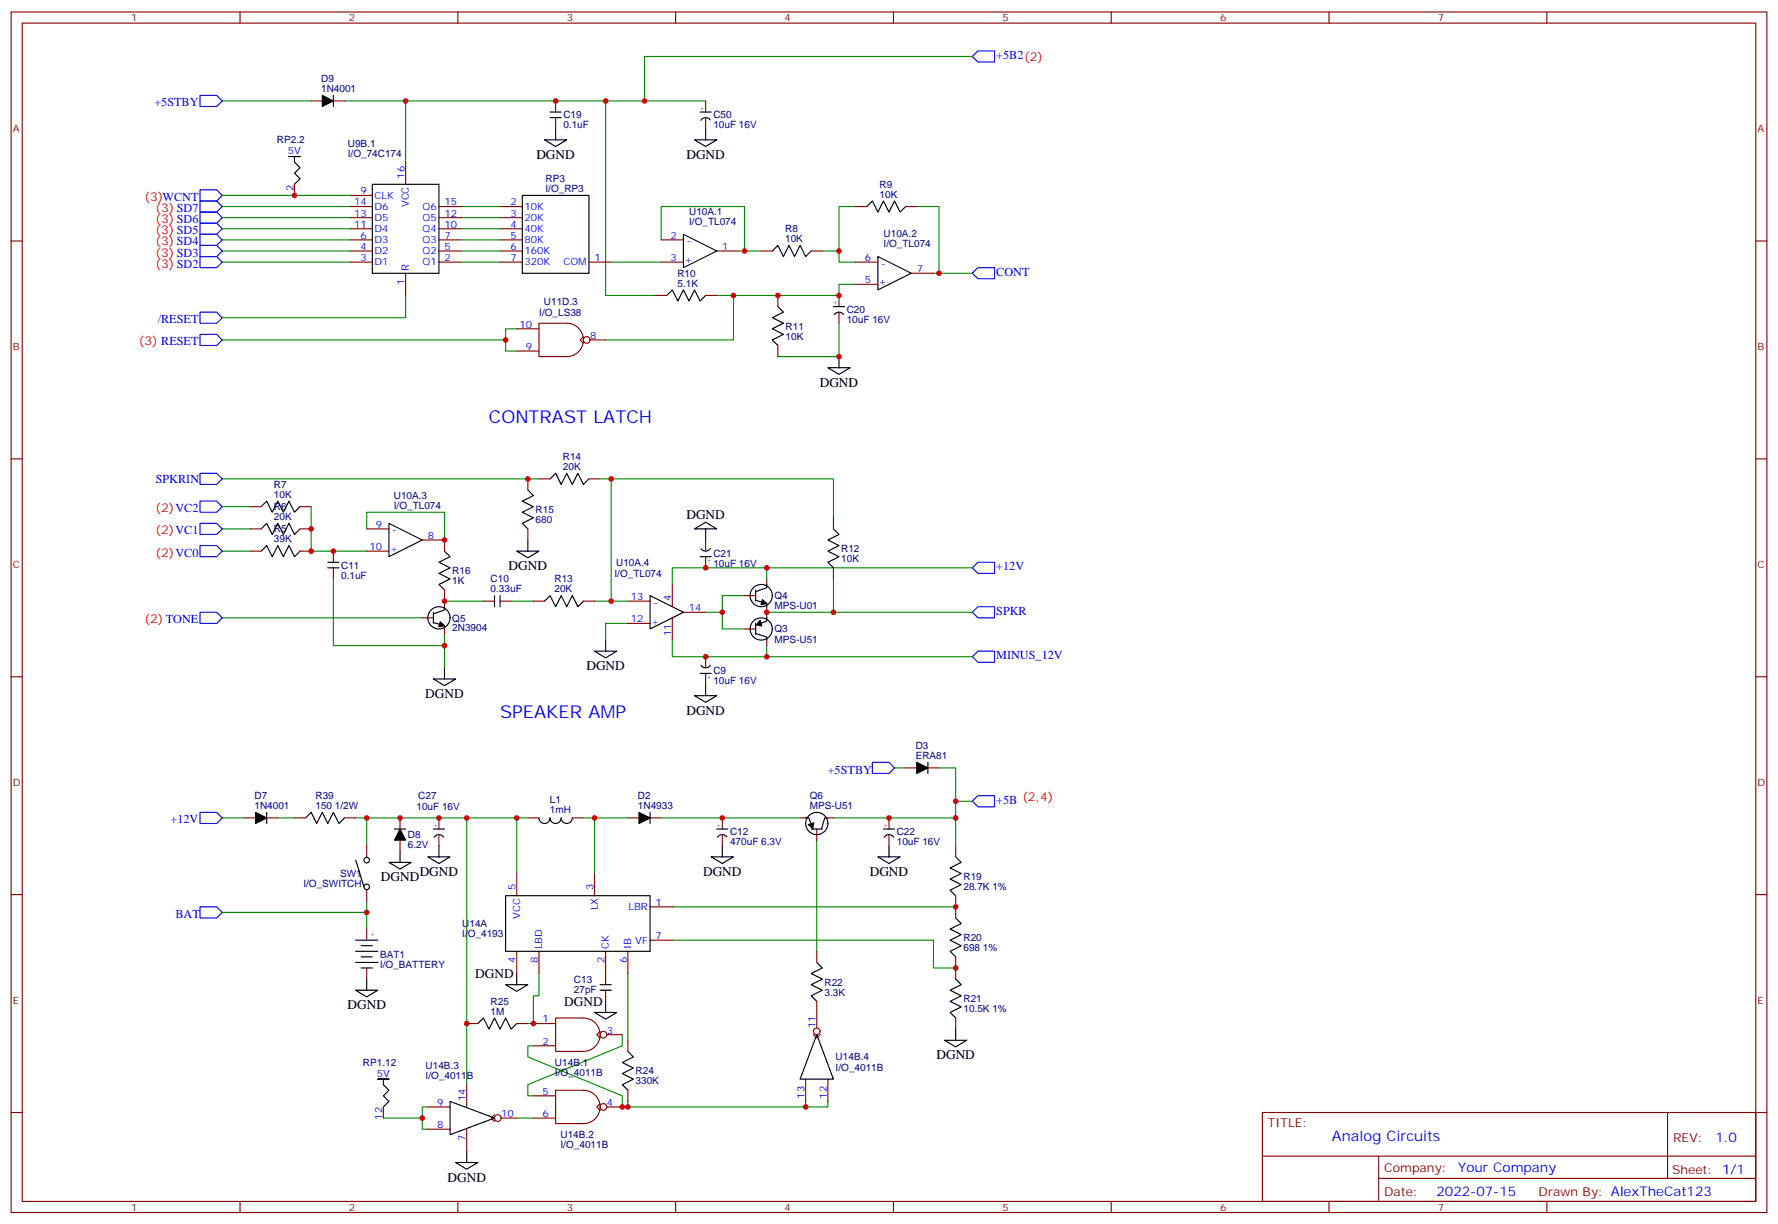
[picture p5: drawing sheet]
<svg xmlns="http://www.w3.org/2000/svg" width="564mm" height="388mm" viewBox="0 0 564 388" stroke-linecap="round" stroke-linejoin="round" font-family="sans-serif">
<g fill="none" stroke="#870000" stroke-width=".35">
<path d="M3.5 3.8h557.4v381h-557.4zM7.1 7.3h550.3v374h-550.3zM76.2 3.8v3.5M145.3 3.8v3.5M214.5 3.8v3.5M283.6 3.8v3.5M352.8 3.8v3.5M421.9 3.8v3.5M491.1 3.8v3.5M98.8 32h3.5M105.8 32h3.6M176.4 32v3.6"/>
<path d="M176.4 37.3v3.6M224 32v3.6M224 37.3v3.6M93.5 58.5v3.5M128.8 51.4v7.1M3.5 76.5h3.6M111.1 79.7h7.1M111.1 65.5h7.1M111.1 69.1h7.1M111.1 72.6h7.1M111.1 76.1h7.1M111.1 62h7.1"/>
<path d="M139.3 79.7h7.1M139.3 65.5h7.1M139.3 69.1h7.1M139.3 72.6h7.1M139.3 76.1h7.1M158.7 79.7h7.1M158.7 65.5h7.1M158.7 69.1h7.1M158.7 72.6h7.1M158.7 76.1h7.1M209.9 76.1h7.1M227.5 79.7h7.1"/>
<path d="M241.7 79.7h3.5M257.5 79.7h3.6M271.6 65.5h3.6M287.5 65.5h3.5M557.4 76.5h3.5M111.1 83.2h7.1M128.8 86.7v7.1M139.3 83.2h7.1M158.7 83.2h7.1M187 83.2h7M208.1 93.8h3.6M209.9 83.2h7.1"/>
<path d="M224 93.8h3.5M246.9 93.8v3.5M266.3 93.8v3.5M266.3 99.1v3.5M271.6 83.2h7.1M271.6 90.2h7.1M289.3 86.7h7M164 111.4h7.1M164 104.4h7.1M171.1 102.6h8.8a5.3 5.3 0 0 1 5.3 5.3 5.3 5.3 0 0 1-5.3 5.3h-8.8zM185.2 106.8l-1.1 1.1 1.1 1M187.3 107.9h5"/>
<path d="M246.9 109.6v3.6M3.5 145.6h3.6M167.6 152v3.5M171.1 152h3.5M187 152h3.5M557.4 145.6h3.5M79.4 174.9h3.5M79.4 167.9h3.5M79.4 160.8h3.5M95.2 174.9h3.6M95.2 167.9h3.6M95.2 160.8h3.6"/>
<path d="M105.8 174.9v3.5M116.4 174.9h7.1M116.4 167.9h7.1M134.1 171.4h7v3.5M167.6 167.9v3.5M224 171.4v3.5M224 176.7v3.5M264.6 164.3v3.6M105.8 180.2v3.5M134.1 196.1h3.5M141.1 187.3v5.2M141.1 199.6v1.8"/>
<path d="M153.5 190.8h3.5M158.7 190.8h3.6M169.3 190.8h3.6M185.2 190.8h3.5M199.3 190.8h7.1M199.3 197.8h7.1M213.4 185.5v7M213.4 196.1v7M217 194.3h7M236.4 199.6h3.5M236.4 189h3.5M243.4 183.7v1.8"/>
<path d="M243.4 192.5v3.6M264.6 180.2v3.5M3.5 214.8h3.6M224 208.4v3.5M224 213.7v3.5M243.4 203.1v1.8M557.4 214.8h3.5M77.6 259.6h3.5M84.7 259.6h3.5M93.5 259.6h3.5M109.4 259.6h3.5M127 259.6v3.5"/>
<path d="M139.3 259.6v3.5M167.6 259.6h3.5M181.7 259.6h3.5M199.3 259.6h3.5M206.4 259.6h3.5M229.3 259.6v3.5M254 259.6h1.8M262.8 259.6h1.8M282.2 259.6v3.5M287.5 243.7h3.5M294.6 243.7h3.5M116.4 268.4v3.5"/>
<path d="M127 266.6v3.6M139.3 264.9v3.5M164 277.2v7.1M188.7 277.2v7.1M229.3 264.9v3.5M259.3 263.1v3.5M282.2 264.9v3.5M303.4 268.4v3.5M3.5 283.9h3.6M116.4 282.5v3.5M116.4 294.9v3.5M206.4 287.8h7"/>
<path d="M206.4 298.4h7M303.4 284.3v7M557.4 283.9h3.5M116.4 307.2v3.5M164 301.9v7.1M171.1 301.9v7.1M192.3 301.9v10.6M192.3 314.3v3.5M199.3 301.9v7.1M259.3 301.9v3.5M259.3 317.8v8.4M303.4 303.7v7"/>
<path d="M148.2 324.8h3.5M164 324.8h3.6M169.3 324.8h7.1M169.3 331.9h7.1M176.4 323.1h8.8a5.3 5.3 0 0 1 5.3 5.3 5.3 5.3 0 0 1-5.3 5.3h-8.8zM190.5 327.3l-1.1 1.1 1.1 1M192.6 328.4h5M199.3 330.1v3.6M258.2 328.4l1.1 1 1-1M303.4 323.1v3.5M3.5 353.1h3.6M121.7 351.3v3.5"/>
<path d="M135.8 351.3h7.1M135.8 358.4h7.1M148.2 344.2v7.1M148.2 358.4v7M157 353.8l-1.1 1 1.1 1.1M159.1 354.8h4.9M169.3 354.8h7.1M169.3 347.8h7.1M176.4 346h8.8a5.3 5.3 0 0 1 5.3 5.3 5.3 5.3 0 0 1-5.3 5.3h-8.8zM190.5 350.2l-1.1 1.1 1.1 1.1M192.6 351.3h5M199.3 346v3.5"/>
<path d="M255.8 342.5v7M262.8 342.5v7M400.8 353.1h156.6v28.2h-156.6zM529.4 353.1v20.9M557.4 353.1h3.5M400.8 366.9h156.5M437.7 374h119.6M437.7 366.9v14.1M76.2 381.3v3.5M145.3 381.3v3.5M214.5 381.3v3.5M283.6 381.3v3.5"/>
<path d="M352.8 381.3v3.5M421.9 381.3v3.5M491.1 381.3v3.5"/>
<circle cx="186.3" cy="107.9" r="1.06"/>
<circle cx="191.6" cy="328.4" r="1.06"/>
<circle cx="259.3" cy="327.3" r="1.06"/>
<circle cx="158" cy="354.8" r="1.06"/>
<circle cx="191.6" cy="351.3" r="1.06"/>
</g>
<g fill="none" stroke="#00f" stroke-width=".35">
<path d="M310.4 16.2h5.3v3.5h-5.3l-1.7-1.8zM63.5 30.3h5.3l1.8 1.7-1.8 1.8h-5.3zM63.5 63.8h5.3l1.8 1.7-1.8 1.8h-5.3zM63.5 67.3h5.3l1.8 1.8-1.8 1.7h-5.3zM63.5 70.8h5.3l1.8 1.8-1.8 1.8h-5.3zM63.5 74.4h5.3l1.8 1.7-1.8 1.8h-5.3zM63.5 77.9h5.3l1.8 1.8-1.8 1.7h-5.3zM63.5 60.3h5.3l1.8 1.7-1.8 1.8h-5.3zM63.5 81.4h5.3l1.8 1.8-1.8 1.7h-5.3zM63.5 99.1h5.3l1.8 1.7-1.8 1.8h-5.3zM310.4 84.9h5.3v3.6h-5.3l-1.7-1.8zM63.5 106.1h5.3l1.8 1.8-1.8 1.7h-5.3z"/>
<path d="M63.5 150.2h5.3l1.8 1.8-1.8 1.7h-5.3zM63.5 159h5.3l1.8 1.8-1.8 1.8h-5.3zM63.5 166.1h5.3l1.8 1.8-1.8 1.7h-5.3zM63.5 173.1h5.3l1.8 1.8-1.8 1.8h-5.3zM310.4 178.4h5.3v3.6h-5.3l-1.7-1.8zM63.5 194.3h5.3l1.8 1.8-1.8 1.7h-5.3zM310.4 192.5h5.3v3.6h-5.3l-1.7-1.8zM308.7 208.4l1.7-1.7h5.3v3.5h-5.3zM63.5 257.8h5.3l1.8 1.8-1.8 1.7h-5.3zM276.9 241.9h5.3l1.8 1.8-1.8 1.8h-5.3zM308.7 254.3l1.7-1.8h5.3v3.5h-5.3zM63.5 287.8h5.3l1.8 1.8-1.8 1.7h-5.3z"/>
</g>
<g fill="none" stroke="#008700" stroke-width=".35">
<path d="M308.7 17.9h-104.1v14.1M70.6 32h28.2M109.4 32h19.4v19.4M128.8 32h95.2M192.3 32v61.8h15.8M70.6 62h40.5M70.6 65.5h40.5M70.6 69.1h40.5M70.6 72.6h40.5M70.6 76.1h40.5M70.6 79.7h40.5M146.4 65.5h12.3"/>
<path d="M146.4 69.1h12.3M146.4 72.6h12.3M146.4 76.1h12.3M146.4 79.7h12.3M209.9 76.1v-10.6h26.5v14.2M234.6 79.7h7.1M261.1 79.7h5.2v3.5h5.3M271.6 65.5h-5.3v14.2M291 65.5h7.1v21.2M70.6 83.2h40.5M128.8 93.8v7h-58.2M146.4 83.2h12.3"/>
<path d="M194 83.2h15.9M232.8 93.8v14.1h-40.5M271.6 90.2h-5.3v3.6h-38.8M296.3 86.7h12.4M160.5 107.9v3.5h3.5M164 104.4h-3.5v3.5h-89.9M266.3 102.6v10.6h-19.4M70.6 152h100.5M190.5 152h3.5v38.8M194 152h70.6v12.3M70.6 160.8h8.8M70.6 167.9h8.8"/>
<path d="M70.6 174.9h8.8M98.8 160.8v14.1h17.6M116.4 167.9v-5.3h24.7v8.8M70.6 196.1h63.5M105.8 183.7v21.2h35.3M141.1 190.8h12.4M162.3 190.8h7M188.7 190.8h10.6M199.3 197.8h-7v5.3M229.3 194.3v5.3h7.1M236.4 189h-7.1v5.3h-5.3M243.4 194.3h65.3"/>
<path d="M243.4 180.2v3.5M264.6 183.7v10.6M308.7 180.2h-95.3v5.3M141.1 201.4v10.5M213.4 203.1v5.3h95.3M243.4 204.9v3.5M70.6 259.6h7M88.2 259.6h5.3M112.9 259.6h3.5v8.8M116.4 259.6h31.8v84.6M148.2 259.6h19.4M164 259.6v17.6"/>
<path d="M185.2 259.6h14.1M188.7 259.6v17.6M209.9 259.6h44.1M264.6 259.6h38.8v8.8M284 243.7h3.5M298.1 243.7h5.3v10.6M308.7 254.3h-5.3v5.3M259.3 266.6v35.3M116.4 286v3.6h-45.8M116.4 289.6v5.3M213.4 298.4h82.9v8.8h7.1M213.4 287.8h90"/>
<path d="M171.1 309v7h-1.8v8.8h-1.7M199.3 309v21.1M169.3 331.9h-1.7v3.5l30 12.4v3.5h58.2M197.6 328.4v3.5l-30 12.3v3.6h1.7M121.7 354.8h12.4M135.8 351.3h-1.7v7.1h1.7M164 354.8h5.3M199.3 349.5v1.8M255.8 349.5v1.8h7v-1.8"/>
</g>
<g fill="none" stroke="#000" stroke-width=".35">
<path d="M105.8 30.3v3.5M174.6 35.6h3.6M174.6 37.3h3.6M222.2 35.6h3.6M225.5 38.1a1.76 1.76 0 0 0-3 .1M93.5 49.7h-1.8h3.5h-1.7v1.7l1.7 1.8-1.7 1.8 1.7 1.7-1.7 1.8M118.2 58.5h21.1v28.2h-21.1zM172.9 44.4h7l-3.5 2.1zM176.4 40.9v3.5M220.5 44.4h7l-3.5 2.1zM224 40.9v3.5M165.8 62h21.2v24.7h-21.2z"/>
<path d="M217 74.4l10.5 5.3-10.5 5.2zM245.2 79.7l1.7-1.8 1.8 3.5 1.8-3.5 1.7 3.5 1.8-3.5 1.8 3.5 1.7-1.7M275.2 65.5l1.7-1.7 1.8 3.5 1.8-3.5 1.7 3.5 1.8-3.5 1.8 3.5 1.7-1.8M211.7 93.8l1.7-1.8 1.8 3.5 1.8-3.5 1.7 3.5 1.8-3.5 1.7 3.5 1.8-1.7M246.9 97.3l1.8 1.8-3.5 1.7 3.5 1.8-3.5 1.8 3.5 1.7-3.5 1.8 1.7 1.7M264.6 97.3h3.5M267.8 99.8a1.76 1.76 0 0 0-3 .1M278.7 81.4l10.6 5.3-10.6 5.3zM262.8 116.7h7.1l-3.6 2.1zM266.3 113.2v3.5M167.6 155.5l1.7 1.8-3.5 1.7 3.5 1.8-3.5 1.8 3.5 1.7-3.5 1.8 1.8 1.8M174.6 152l1.8-1.8 1.8 3.5 1.7-3.5 1.8 3.5 1.7-3.5 1.8 3.5 1.8-1.7"/>
<path d="M82.9 174.9l1.8-1.8 1.7 3.6 1.8-3.6 1.8 3.6 1.7-3.6 1.8 3.6 1.7-1.8M82.9 167.9l1.8-1.8 1.7 3.5 1.8-3.5 1.8 3.5 1.7-3.5 1.8 3.5 1.7-1.7M82.9 160.8l1.8-1.8 1.7 3.6 1.8-3.6 1.8 3.6 1.7-3.6 1.8 3.6 1.7-1.8M104.1 178.4h3.5M123.5 166.1l10.6 5.3-10.6 5.3zM141.1 174.9l1.8 1.8-3.6 1.7 3.6 1.8-3.6 1.8 3.6 1.7-3.6 1.8 1.8 1.8M164 174.9h7.1l-3.5 2.1zM167.6 171.4v3.5M220.5 167.9l3.5-2.2 3.5 2.2zM222.2 176.7h3.6M224 167.9v3.5M225.5 174.1a1.76 1.76 0 0 1-2.9 0"/>
<path d="M264.6 167.9l1.7 1.7-3.5 1.8 3.5 1.7-3.5 1.8 3.5 1.8-3.5 1.7 1.8 1.8M104.1 180.2h3.5M137.6 197.6l3.5 1v1M137.6 194.3v3.5M141.1 192.5v1.1l-3.5 1.2M157 189v3.5M158.7 189v3.5M172.9 190.8l1.7-1.8 1.8 3.5 1.8-3.5 1.7 3.5 1.8-3.5 1.7 3.5 1.8-1.7M206.4 189l10.6 5.3-10.6 5.3zM239.9 190.5l3.5 1v1.1M239.9 187.3v3.5M239.9 197.8v3.6"/>
<path d="M243.4 196v1.1l-3.5 1.3M243.4 185.4v1.1l-3.5 1.3M137.6 215.5h7l-3.5 2.1zM141.1 211.9v3.6M188.7 206.7h7.1l-3.5 2.1zM192.3 203.1v3.6M222.2 213.7h3.6M224 217.2v3.6M225.5 211.1a1.76 1.76 0 0 1-2.9 .1M239.9 201.1l3.5 1v1M220.5 220.8h7l-3.5 2.1zM84.7 257.8v3.5"/>
<path d="M97 259.6l1.8-1.8 1.7 3.5 1.8-3.5 1.8 3.5 1.7-3.5 1.8 3.5 1.8-1.7M171.1 259.6a1.76 1.76 0 0 0 1.8 1.7 1.76 1.76 0 0 0 1.7-1.7 1.76 1.76 0 0 0 1.8 1.7 1.76 1.76 0 0 0 1.8-1.7 1.76 1.76 0 0 0 1.7 1.7 1.76 1.76 0 0 0 1.8-1.7M206.4 257.8v3.5M255.7 259.6h1.1l1.3 3.5M262.8 259.6h-1l-1 3.5M294.6 241.9v3.6M112.9 273l2.6 8.5M123.5 273.7h7l-3.5 2.1zM125.2 263.1h3.6M127 270.2v3.5M135.8 271.9h7.1l-3.6 2.1zM137.6 263.1h3.5"/>
<path d="M139.3 268.4v3.5M140.8 265.6a1.76 1.76 0 0 0-3 .1M225.8 271.9h7l-3.5 2.1zM227.5 263.1h3.6M229.3 268.4v3.5M230.8 265.6a1.76 1.76 0 0 0-3 .1M257.5 263.1h3.6M278.7 271.9h7.1l-3.6 2.1zM280.5 263.1h3.5M282.2 268.4v3.5M283.7 265.6a1.76 1.76 0 0 0-3 .1M303.4 271.9l1.8 1.8-3.6 1.7 3.6 1.8-3.6 1.8 3.6 1.7-3.6 1.8 1.8 1.8"/>
<path d="M112.9 298.4h7M160.5 284.3h45.9v17.6h-45.9zM303.4 291.3l1.8 1.8-3.6 1.8 3.6 1.7-3.6 1.8 3.6 1.7-3.6 1.8 1.8 1.8M112.9 314.3h7l-3.5 2.1zM112.9 301.9h7M112.9 305.4h7M114.7 300.1h3.5M114.7 303.7h3.5M114.7 307.2h3.5M116.4 310.7v3.6M160.5 312.5h7.1l-3.6 2.1zM164 309v3.5"/>
<path d="M190.5 314.3h3.5M190.5 312.5h3.5M192.3 317.8v3.5M259.3 305.4l1.8 1.8-3.6 1.8 3.6 1.7-3.6 1.8 3.6 1.8-3.6 1.7 1.8 1.8M303.4 310.7l1.8 1.8-3.6 1.8 3.6 1.7-3.6 1.8 3.6 1.7-3.6 1.8 1.8 1.8M151.7 324.8l1.8-1.7 1.7 3.5 1.8-3.5 1.7 3.5 1.8-3.5 1.8 3.5 1.7-1.8M188.7 321.3h7.1l-3.5 2.1zM199.3 333.7l1.8 1.7-3.5 1.8 3.5 1.7-3.5 1.8 3.5 1.8-3.5 1.7 1.7 1.8M259.3 328.4l5.3 14.1h-10.6zM299.9 330.1h7l-3.5 2.1zM303.4 326.6v3.5M121.7 342.5h-1.8h3.6h-1.8v1.7l1.8 1.8-1.8 1.8 1.8 1.7-1.8 1.8"/>
<path d="M142.9 349.5l14.1 5.3-14.1 5.3zM144.6 368.9h7.1l-3.5 2.2zM148.2 365.4v3.5"/>
<circle cx="139.3" cy="196.1" r="3.5"/>
<circle cx="241.7" cy="189" r="3.5"/>
<circle cx="241.7" cy="199.6" r="3.5"/>
<circle cx="116.4" cy="273" r=".88"/>
<circle cx="259.3" cy="261.3" r="3.5"/>
<circle cx="116.4" cy="281.4" r=".88"/>
</g>
<path d="M102.3 30.3l3.5 1.7-3.5 1.8zM139.8 197.3l1.3 1.3-1.8 .3zM241.3 196.9l.5 1.8-1.7-.4zM242.1 190.3l1.3 1.2-1.8 .4zM81.1 257.8l3.6 1.8-3.6 1.7zM202.8 257.8l3.6 1.8-3.6 1.7zM291 241.9l3.6 1.8-3.6 1.8zM127 263.1l1.8 3.5h-3.6zM256.6 261.7l1.8-.6-.4 1.8z" fill="#000" stroke="#000" stroke-width=".35"/>
<g fill="#c00">
<circle cx="116.4" cy="289.6" r=".88"/>
<circle cx="116.4" cy="259.6" r=".88"/>
<circle cx="148.2" cy="324.8" r=".88"/>
<circle cx="148.2" cy="259.6" r=".88"/>
<circle cx="164" cy="259.6" r=".88"/>
<circle cx="188.7" cy="259.6" r=".88"/>
<circle cx="229.3" cy="259.6" r=".88"/>
<circle cx="282.2" cy="259.6" r=".88"/>
<circle cx="303.4" cy="259.6" r=".88"/>
<circle cx="303.4" cy="254.3" r=".88"/>
<circle cx="303.4" cy="287.8" r=".88"/>
<circle cx="303.4" cy="307.2" r=".88"/>
<circle cx="255.8" cy="351.3" r=".88"/>
<circle cx="199.3" cy="351.3" r=".88"/>
<circle cx="134.1" cy="354.8" r=".88"/>
<circle cx="169.3" cy="324.8" r=".88"/>
<circle cx="197.6" cy="351.3" r=".88"/>
<circle cx="105.8" cy="174.9" r=".88"/>
<circle cx="141.1" cy="204.9" r=".88"/>
<circle cx="141.1" cy="171.4" r=".88"/>
<circle cx="141.1" cy="190.8" r=".88"/>
<circle cx="194" cy="190.8" r=".88"/>
<circle cx="194" cy="152" r=".88"/>
<circle cx="229.3" cy="194.3" r=".88"/>
<circle cx="243.4" cy="194.3" r=".88"/>
<circle cx="264.6" cy="194.3" r=".88"/>
<circle cx="224" cy="180.2" r=".88"/>
<circle cx="224" cy="208.4" r=".88"/>
<circle cx="128.8" cy="32" r=".88"/>
<circle cx="160.5" cy="107.9" r=".88"/>
<circle cx="93.5" cy="62" r=".88"/>
<circle cx="192.3" cy="32" r=".88"/>
<circle cx="266.3" cy="93.8" r=".88"/>
<circle cx="232.8" cy="93.8" r=".88"/>
<circle cx="266.3" cy="113.2" r=".88"/>
<circle cx="298.1" cy="86.7" r=".88"/>
<circle cx="266.3" cy="79.7" r=".88"/>
<circle cx="236.4" cy="79.7" r=".88"/>
<circle cx="243.4" cy="208.4" r=".88"/>
<circle cx="243.4" cy="180.2" r=".88"/>
<circle cx="127" cy="259.6" r=".88"/>
<circle cx="139.3" cy="259.6" r=".88"/>
<circle cx="204.6" cy="32" r=".88"/>
<circle cx="98.8" cy="174.9" r=".88"/>
<circle cx="98.8" cy="167.9" r=".88"/>
<circle cx="246.9" cy="93.8" r=".88"/>
<circle cx="167.6" cy="152" r=".88"/>
<circle cx="176.4" cy="32" r=".88"/>
</g>
<g font-size="5.6" fill="#00f">
<text x="155.2" y="134.3">CONTRAST LATCH</text>
<text x="158.7" y="227.8">SPEAKER AMP</text>
</g>
<text font-size="4.6" fill="#00f" x="422.8" y="362.1">Analog Circuits</text>
<g font-size="4.2">
<text x="170.3" y="50.4">DGND</text>
<text x="217.9" y="50.4">DGND</text>
<text x="260.2" y="122.8">DGND</text>
<text x="217.9" y="164.6">DGND</text>
<text x="161.5" y="181">DGND</text>
<text x="186.2" y="212.7">DGND</text>
<text x="135" y="221.5">DGND</text>
<text x="217.9" y="226.8">DGND</text>
<text x="120.9" y="279.7">DGND</text>
<text x="133.2" y="278">DGND</text>
<text x="223.2" y="278">DGND</text>
<text x="276.1" y="278">DGND</text>
<text x="150.9" y="310.4">DGND</text>
<text x="110.3" y="320.3">DGND</text>
<text x="179.1" y="319.2">DGND</text>
<text x="297.3" y="336.2">DGND</text>
<text x="142.1" y="375">DGND</text>
</g>
<g font-size="4.2" fill="#00f">
<text x="544.6" y="362.3">1.0</text>
<text x="462.9" y="371.9">Your Company</text>
<text x="456" y="379.7">2022-07-15</text>
</g>
<g font-size="3.9" fill="#00f">
<text x="316.3" y="18.7">+5B2(2)</text>
<text x="49" y="33.8">+5STBY</text>
<text x="316.3" y="87.4">CONT</text>
<text x="50.1" y="102.6">/RESET</text>
<text x="49.4" y="153.2">SPKRIN</text>
<text x="316.3" y="180.9">+12V</text>
<text x="316.3" y="195">SPKR</text>
<text x="316.3" y="209.2">MINUS_12V</text>
<text x="262.8" y="245.5">+5STBY</text>
<text x="316.3" y="255">+5B (2,4)</text>
<text x="54.1" y="261.3">+12V</text>
<text x="55.7" y="291.3">BAT</text>
</g>
<g font-size="3.9" fill="#f00">
<text x="45.9" y="63.8">(3)WCNT</text>
<text x="49.4" y="67.3">(3) SD7</text>
<text x="49.4" y="70.8">(3) SD6</text>
<text x="49.4" y="74.4">(3) SD5</text>
<text x="49.4" y="77.9">(3) SD4</text>
<text x="49.4" y="81.4">(3) SD3</text>
<text x="49.4" y="84.9">(3) SD2</text>
<text x="44.1" y="109.6">(3) RESET</text>
<text x="49.4" y="162.6">(2)VC2</text>
<text x="49.4" y="169.6">(2)VC1</text>
<text x="49.4" y="176.7">(2)VC0</text>
<text x="45.9" y="197.8">(2) TONE</text>
</g>
<g font-size="3.9" fill="#800">
<text x="402.5" y="357.6">TITLE:</text>
<text x="531.1" y="362.3">REV:</text>
<text x="439.4" y="371.8">Company:</text>
<text x="530.8" y="372.5">Sheet: 1/1</text>
<text x="439.4" y="379.5">Date:</text>
<text x="488.5" y="379.6">Drawn By: AlexTheCat123</text>
</g>
<g font-size="3.2" fill="#800">
<text x="41.6" y="6.8">1</text>
<text x="110.8" y="6.8">2</text>
<text x="179.9" y="6.8">3</text>
<text x="249.1" y="6.8">4</text>
<text x="318.2" y="6.8">5</text>
<text x="387.3" y="6.8">6</text>
<text x="456.5" y="6.8">7</text>
<text x="4.1" y="41.9">A</text>
<text x="557.9" y="41.9">A</text>
<text x="4.1" y="111.1">B</text>
<text x="557.9" y="111.1">B</text>
<text x="4.1" y="180.2">C</text>
<text x="557.9" y="180.2">C</text>
<text x="4.1" y="249.3">D</text>
<text x="557.9" y="249.3">D</text>
<text x="4.1" y="318.5">E</text>
<text x="557.9" y="318.5">E</text>
<text x="41.6" y="384.3">1</text>
<text x="110.8" y="384.3">2</text>
<text x="179.9" y="384.3">3</text>
<text x="249.1" y="384.3">4</text>
<text x="318.2" y="384.3">5</text>
<text x="387.3" y="384.3">6</text>
<text x="456.5" y="384.3">7</text>
</g>
<g font-size="3.2" fill="#000080">
<text x="102" y="29.2">1N4001</text>
<text x="102" y="26.1">D9</text>
<text x="178.9" y="40.8">0.1uF</text>
<text x="178.9" y="37.6">C19</text>
<text x="226.5" y="40.8">10uF 16V</text>
<text x="226.5" y="37.6">C50</text>
<text x="87.9" y="45.4">RP2.2</text>
<text x="110.4" y="46.6">U9B.1</text>
<text x="110.4" y="49.7">I/O_74C174</text>
<text x="173.2" y="57.6">RP3</text>
<text x="279.2" y="59.5">R9</text>
<text x="173.2" y="60.8">I/O_RP3</text>
<text x="279.2" y="62.7">10K</text>
<text x="218.8" y="71.3">I/O_TL074</text>
<text x="218.8" y="68.2">U10A.1</text>
<text x="249.2" y="76.8">10K</text>
<text x="249.2" y="73.7">R8</text>
<text x="280.5" y="75.3">U10A.2</text>
<text x="280.5" y="78.4">I/O_TL074</text>
<text x="215" y="87.8">R10</text>
<text x="215.1" y="90.9">5.1K</text>
<text x="171.2" y="100.2">I/O_LS38</text>
<text x="172.7" y="96.7">U11D.3</text>
<text x="268.8" y="99.3">C20</text>
<text x="249.4" y="107.8">10K</text>
<text x="249.4" y="104.6">R11</text>
<text x="268.8" y="102.5">10uF 16V</text>
<text x="178.7" y="149.2">20K</text>
<text x="178.7" y="146">R14</text>
<text x="87" y="154.8">R7</text>
<text x="87" y="161.9">R6</text>
<text x="87" y="158">10K</text>
<text x="125" y="161.5">I/O_TL074</text>
<text x="125" y="158.4">U10A.3</text>
<text x="87" y="165">20K</text>
<text x="170" y="166">680</text>
<text x="170" y="162.8">R15</text>
<text x="87" y="172.1">39K</text>
<text x="87" y="168.9">R5</text>
<text x="195.6" y="179.5">U10A.4</text>
<text x="226.5" y="176.9">C21</text>
<text x="267.1" y="178.3">10K</text>
<text x="267.1" y="175.2">R12</text>
<text x="108.3" y="183.6">0.1uF</text>
<text x="108.3" y="180.4">C11</text>
<text x="143.6" y="185.4">1K</text>
<text x="143.6" y="182.2">R16</text>
<text x="155.8" y="184.8">C10</text>
<text x="176" y="184.8">R13</text>
<text x="195.1" y="183.1">I/O_TL074</text>
<text x="226.5" y="180.1">10uF 16V</text>
<text x="155.8" y="188">0.33uF</text>
<text x="176" y="188">20K</text>
<text x="245.9" y="190.2">Q4</text>
<text x="143.6" y="197.3">Q5</text>
<text x="245.9" y="193.3">MPS-U01</text>
<text x="143.6" y="200.3">2N3904</text>
<text x="245.9" y="203.9">MPS-U51</text>
<text x="245.9" y="200.7">Q3</text>
<text x="226.5" y="213.9">C9</text>
<text x="226.5" y="217.1">10uF 16V</text>
<text x="290.7" y="237.7">D3</text>
<text x="290.7" y="240.9">ERA81</text>
<text x="80.8" y="256.8">1N4001</text>
<text x="80.8" y="253.6">D7</text>
<text x="100.2" y="256.8">150 1/2W</text>
<text x="100.2" y="253.6">R39</text>
<text x="132.2" y="257.2">10uF 16V</text>
<text x="132.8" y="253.7">C27</text>
<text x="174.6" y="255">L1</text>
<text x="202.5" y="256.8">1N4933</text>
<text x="202.5" y="253.6">D2</text>
<text x="257.1" y="256.8">MPS-U51</text>
<text x="257.1" y="253.5">Q6</text>
<text x="174.6" y="258.2">1mH</text>
<text x="129.5" y="269.2">6.2V</text>
<text x="129.5" y="266">D8</text>
<text x="231.8" y="268.3">470uF 6.3V</text>
<text x="231.8" y="265.1">C12</text>
<text x="284.7" y="268.3">10uF 16V</text>
<text x="284.7" y="265.1">C22</text>
<text x="96.3" y="281.5">I/O_SWITCH</text>
<text x="107.9" y="278.4">SW1</text>
<text x="305.9" y="279.2">R19</text>
<text x="305.9" y="282.4">28.7K 1%</text>
<text x="146.8" y="297.4">I/O_4193</text>
<text x="146.8" y="294.2">U14A</text>
<text x="305.9" y="298.6">R20</text>
<text x="120.7" y="303.9">BAT1</text>
<text x="305.9" y="301.8">698 1%</text>
<text x="120.6" y="307.1">I/O_BATTERY</text>
<text x="182.2" y="311.9">C13</text>
<text x="182.2" y="315">27pF</text>
<text x="261.8" y="315.9">3.3K</text>
<text x="261.8" y="312.8">R22</text>
<text x="155.8" y="322">1M</text>
<text x="155.8" y="318.8">R25</text>
<text x="305.9" y="321.2">10.5K 1%</text>
<text x="305.9" y="318">R21</text>
<text x="115.2" y="338.2">RP1.12</text>
<text x="135.1" y="339.3">U14B.3</text>
<text x="176.2" y="341.5">I/O_4011B</text>
<text x="176.2" y="338.3">U14B.1</text>
<text x="201.8" y="341">R24</text>
<text x="265.3" y="339.7">I/O_4011B</text>
<text x="265.3" y="336.5">U14B.4</text>
<text x="135.1" y="342.5">I/O_4011B</text>
<text x="201.8" y="344.2">330K</text>
<text x="178" y="364.5">I/O_4011B</text>
<text x="178" y="361.3">U14B.2</text>
</g>
<g font-size="3.2" fill="#00f">
<text x="91.4" y="49">5V</text>
<text x="128.4" y="56.7" transform="rotate(-90 128.4 56.7)">16</text>
<text x="93.1" y="60.5" transform="rotate(-90 93.1 60.5)">2</text>
<text x="112.4" y="65.2">14</text>
<text x="114.4" y="61.7">9</text>
<text x="118.9" y="63.1">CLK</text>
<text x="129.8" y="65.8" transform="rotate(-90 129.8 65.8)">VCC</text>
<text x="141.1" y="65.2">15</text>
<text x="162" y="65.2">2</text>
<text x="112.4" y="68.7">13</text>
<text x="118.9" y="70.1">D5</text>
<text x="118.9" y="66.6">D6</text>
<text x="134.1" y="70.1">Q5</text>
<text x="134.1" y="66.6">Q6</text>
<text x="141.1" y="68.7">12</text>
<text x="162" y="68.7">3</text>
<text x="166.5" y="66.6">10K</text>
<text x="166.5" y="70.1">20K</text>
<text x="112.4" y="72.2">11</text>
<text x="114.4" y="75.8">6</text>
<text x="118.9" y="77.2">D3</text>
<text x="118.9" y="73.7">D4</text>
<text x="134.1" y="77.2">Q3</text>
<text x="134.1" y="73.7">Q4</text>
<text x="141.1" y="75.8">7</text>
<text x="141.1" y="72.2">10</text>
<text x="162" y="72.2">4</text>
<text x="162" y="75.8">5</text>
<text x="166.5" y="73.7">40K</text>
<text x="166.5" y="77.2">80K</text>
<text x="212.8" y="75.8">2</text>
<text x="218" y="77.5">-</text>
<text x="114.4" y="82.8">3</text>
<text x="114.4" y="79.3">4</text>
<text x="118.9" y="80.7">D2</text>
<text x="134.1" y="80.7">Q2</text>
<text x="141.1" y="82.8">2</text>
<text x="141.1" y="79.3">5</text>
<text x="162" y="79.3">6</text>
<text x="162" y="82.8">7</text>
<text x="166.5" y="80.7">160K</text>
<text x="188.7" y="82.8">1</text>
<text x="212.8" y="82.8">3</text>
<text x="217.3" y="83.5">+</text>
<text x="229.3" y="79.3">1</text>
<text x="274.6" y="82.8">6</text>
<text x="118.9" y="84.2">D1</text>
<text x="129.8" y="86" transform="rotate(-90 129.8 86)">R</text>
<text x="134.1" y="84.2">Q1</text>
<text x="166.5" y="84.2">320K</text>
<text x="178.9" y="84.2">COM</text>
<text x="274.6" y="89.9">5</text>
<text x="279.8" y="84.6">-</text>
<text x="291" y="86.4">7</text>
<text x="128.4" y="90.5" transform="rotate(-90 128.4 90.5)">1</text>
<text x="279" y="90.6">+</text>
<text x="164.9" y="104">10</text>
<text x="187.3" y="107.5">8</text>
<text x="167" y="111.1">9</text>
<text x="119.3" y="167.5">9</text>
<text x="124.5" y="169.3">-</text>
<text x="135.8" y="171">8</text>
<text x="117.3" y="174.6">10</text>
<text x="123.8" y="175.3">+</text>
<text x="200.2" y="190.4">13</text>
<text x="213.1" y="190.8" transform="rotate(-90 213.1 190.8)">4</text>
<text x="200.2" y="197.5">12</text>
<text x="207.4" y="192.2">-</text>
<text x="218.7" y="194">14</text>
<text x="206.7" y="198.2">+</text>
<text x="213.1" y="201.9" transform="rotate(-90 213.1 201.9)">11</text>
<text x="163.7" y="282.5" transform="rotate(-90 163.7 282.5)">5</text>
<text x="188.4" y="282.5" transform="rotate(-90 188.4 282.5)">3</text>
<text x="208.1" y="287.4">1</text>
<text x="165.1" y="291.6" transform="rotate(-90 165.1 291.6)">VCC</text>
<text x="189.8" y="288.9" transform="rotate(-90 189.8 288.9)">LX</text>
<text x="199.5" y="288.9">LBR</text>
<text x="201.7" y="299.4">VF</text>
<text x="208.1" y="298">7</text>
<text x="163.7" y="305.7" transform="rotate(-90 163.7 305.7)">4</text>
<text x="170.7" y="305.7" transform="rotate(-90 170.7 305.7)">8</text>
<text x="172.2" y="301.2" transform="rotate(-90 172.2 301.2)">LBD</text>
<text x="191.9" y="305.7" transform="rotate(-90 191.9 305.7)">2</text>
<text x="193.3" y="301.2" transform="rotate(-90 193.3 301.2)">CK</text>
<text x="199" y="305.7" transform="rotate(-90 199 305.7)">6</text>
<text x="200.4" y="301.2" transform="rotate(-90 200.4 301.2)">IB</text>
<text x="172.3" y="324.5">1</text>
<text x="192.6" y="328">3</text>
<text x="258.9" y="326.2" transform="rotate(-90 258.9 326.2)">11</text>
<text x="172.3" y="331.5">2</text>
<text x="119.6" y="341.8">5V</text>
<text x="172.3" y="347.4">5</text>
<text x="138.7" y="350.9">9</text>
<text x="147.8" y="349.5" transform="rotate(-90 147.8 349.5)">14</text>
<text x="192.6" y="350.9">4</text>
<text x="255.4" y="348.6" transform="rotate(-90 255.4 348.6)">13</text>
<text x="262.5" y="348.6" transform="rotate(-90 262.5 348.6)">12</text>
<text x="121.4" y="355.3" transform="rotate(-90 121.4 355.3)">12</text>
<text x="138.7" y="358">8</text>
<text x="159.1" y="354.5">10</text>
<text x="172.3" y="354.5">6</text>
<text x="147.8" y="362.1" transform="rotate(-90 147.8 362.1)">7</text>
</g>
<g font-size="1.8" fill="#00f">
<text x="223.3" y="35.2" transform="rotate(-90 223.3 35.2)">+</text>
<text x="265.6" y="96.9" transform="rotate(-90 265.6 96.9)">+</text>
<text x="224.7" y="177" transform="rotate(90 224.7 177)">+</text>
<text x="224.7" y="214.1" transform="rotate(90 224.7 214.1)">+</text>
<text x="138.6" y="262.7" transform="rotate(-90 138.6 262.7)">+</text>
<text x="228.6" y="262.7" transform="rotate(-90 228.6 262.7)">+</text>
<text x="281.5" y="262.7" transform="rotate(-90 281.5 262.7)">+</text>
<text x="117.8" y="295.9" transform="rotate(90 117.8 295.9)">+</text>
</g>
</svg>
